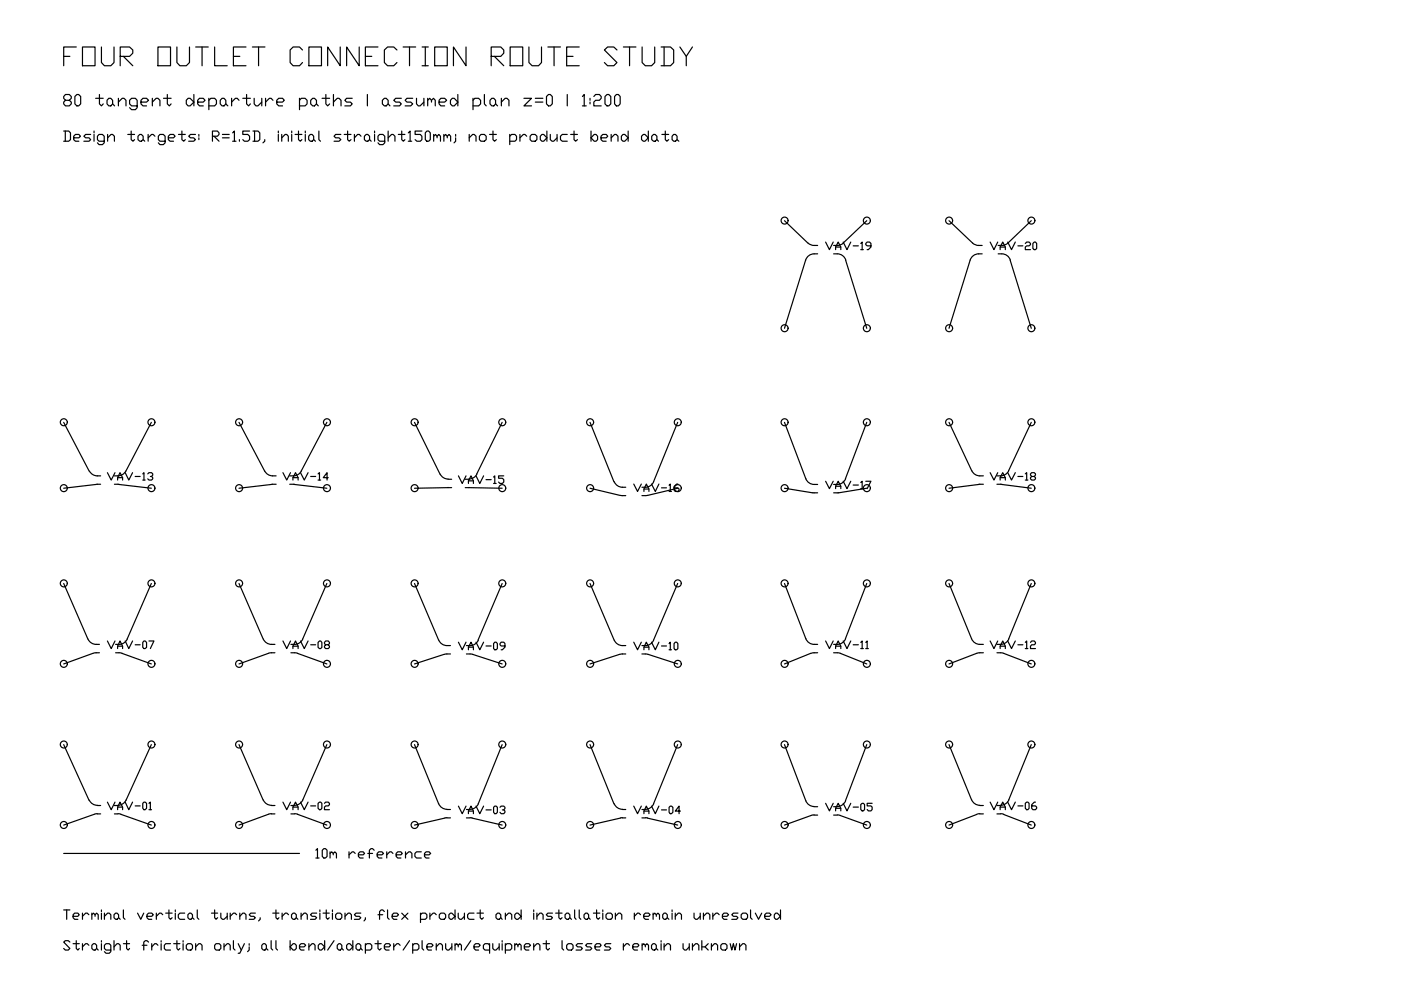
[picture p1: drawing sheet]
<svg xmlns="http://www.w3.org/2000/svg" width="297mm" height="210mm" viewBox="0 0 297 210" stroke-linecap="round" stroke-linejoin="round" font-family="sans-serif">
<!-- layer: OUTLET_PATH -->
<g fill="none" stroke="#000" stroke-width=".25">
<path d="M166.3 46.8l5 4.7M171.3 51.5l.6 .4 .7 .1M172.6 53.8a1.88 1.88 0 0 0-1.8 1.3l-4.5 14.5M179.3 55.1l4.5 14.5M183.8 46.8l-5 4.7M201.2 46.8l5 4.7 .6 .4 .7 .1M207.5 53.8a1.88 1.88 0 0 0-1.8 1.3l-4.5 14.5M214.2 55.1l4.5 14.5M218.7 46.8l-5 4.7M13.5 89.5l5.4 10.4M19 99.9a1.88 1.88 0 0 0 1.6 1M32.1 89.5l-5.4 10.4"/>
<path d="M50.7 89.5l5.4 10.4M56.1 99.9a1.88 1.88 0 0 0 1.7 1M69.3 89.5l-5.5 10.4M87.9 89.5l5.4 11.1M106.5 89.5l-5.5 11.1M125.1 89.5l5.1 12.7M143.7 89.5l-5.1 12.7M166.3 89.5l4.6 12a1.88 1.88 0 0 0 1.7 1.2M183.8 89.5l-4.6 12M201.2 89.5l4.8 10.3M206 99.8a1.88 1.88 0 0 0 1.8 1.1M218.7 89.5l-4.9 10.3"/>
<path d="M20.4 102.7l-6.9 .8M57.6 102.7l-6.9 .8M93.3 100.5a1.88 1.88 0 0 0 1.7 1.1M95 103.4l-7.1 .1M125.1 103.5l6.4 1.5M130.2 102.1a1.88 1.88 0 0 0 1.8 1.2M166.3 103.5l6.3 1M207.5 102.7l-6.3 .8M13.5 123.7l5.1 11.8M18.7 135.5a1.88 1.88 0 0 0 1.7 1.1M19.7 138.5l-6.2 2.3M20.4 138.4l-.7 .1"/>
<path d="M25.9 138.5l6.2 2.3M32.1 123.7l-5.1 11.8M50.7 123.7l5.1 11.8a1.88 1.88 0 0 0 1.8 1.1M56.9 138.5l-6.2 2.3M57.6 138.4l-.7 .1M63.1 138.5l6.2 2.3M69.3 123.7l-5.1 11.8M87.9 123.7l5.1 12a1.88 1.88 0 0 0 1.8 1.2M94.1 138.7l-6.2 2.1M94.8 138.7h-.6M100.2 138.7l6.3 2.1M106.5 123.7l-5.2 12"/>
<path d="M125.1 123.7l5.1 12a1.88 1.88 0 0 0 1.8 1.2M131.4 138.7l-6.3 2.1M137.4 138.7l6.3 2.1M143.7 123.7l-5.1 12M166.3 123.7l4.6 11.7a1.88 1.88 0 0 0 1.7 1.2M172.6 138.4l-.7 .1-5.6 2.3M178.2 138.5l5.6 2.3M183.8 123.7l-4.6 11.7M201.2 123.7l4.8 11.7M206 135.5a1.88 1.88 0 0 0 1.8 1.1M207.1 138.5l-5.9 2.3M207.8 138.4l-.7 .1"/>
<path d="M212.8 138.5l5.9 2.3M218.7 123.7l-4.8 11.7M13.5 157.9l5.4 11.8M32.1 157.9l-5.4 11.8M50.7 157.9l5.1 11.7M69.3 157.9l-5.1 11.7M87.9 157.9l5.1 12.5M106.5 157.9l-5.1 12.5M125.1 157.9l5.1 12.5M143.7 157.9l-5.1 12.5M166.3 157.9l4.6 11.9M183.8 157.9l-4.6 11.9"/>
<path d="M201.2 157.9l4.8 11.7M218.7 157.9l-4.8 11.7M18.9 169.6a1.88 1.88 0 0 0 1.7 1.1M20 172.6l-6.5 2.3M25.6 172.6l6.5 2.3M55.8 169.6a1.88 1.88 0 0 0 1.8 1.1M56.9 172.6l-6.2 2.3M57.6 172.5l-.7 .1M63.1 172.6l6.2 2.3M93 170.4a1.88 1.88 0 0 0 1.8 1.2M94.3 173.5l-6.4 1.4M130.2 170.4a1.88 1.88 0 0 0 1.8 1.2"/>
<path d="M131.5 173.5l-6.4 1.4M170.9 169.8a1.88 1.88 0 0 0 1.7 1.2M172 172.9l-5.7 2M172.6 172.8l-.6 .1M178.1 172.9l5.7 2M206 169.6a1.88 1.88 0 0 0 1.8 1.1M207.1 172.7l-5.9 2.2M207.8 172.5l-.7 .1M212.8 172.7l5.9 2.2"/>
</g>
<!-- layer: TERMINAL -->
<g fill="none" stroke="#000" stroke-width=".25">
<circle cx="166.3" cy="46.8" r=".74"/>
<circle cx="183.8" cy="46.8" r=".74"/>
<circle cx="201.2" cy="46.8" r=".74"/>
<circle cx="218.7" cy="46.8" r=".74"/>
<circle cx="166.3" cy="69.6" r=".74"/>
<circle cx="183.8" cy="69.6" r=".74"/>
<circle cx="201.2" cy="69.6" r=".74"/>
<circle cx="218.7" cy="69.6" r=".74"/>
<circle cx="13.5" cy="89.5" r=".74"/>
<circle cx="32.1" cy="89.5" r=".74"/>
<circle cx="50.7" cy="89.5" r=".74"/>
<circle cx="69.3" cy="89.5" r=".74"/>
<circle cx="87.9" cy="89.5" r=".74"/>
<circle cx="106.5" cy="89.5" r=".74"/>
<circle cx="125.1" cy="89.5" r=".74"/>
<circle cx="143.7" cy="89.5" r=".74"/>
<circle cx="166.3" cy="89.5" r=".74"/>
<circle cx="183.8" cy="89.5" r=".74"/>
<circle cx="201.2" cy="89.5" r=".74"/>
<circle cx="218.7" cy="89.5" r=".74"/>
<circle cx="13.5" cy="103.5" r=".74"/>
<circle cx="50.7" cy="103.5" r=".74"/>
<circle cx="87.9" cy="103.5" r=".74"/>
<circle cx="125.1" cy="103.5" r=".74"/>
<circle cx="166.3" cy="103.5" r=".74"/>
<circle cx="201.2" cy="103.5" r=".74"/>
<circle cx="13.5" cy="123.7" r=".74"/>
<circle cx="32.1" cy="123.7" r=".74"/>
<circle cx="50.7" cy="123.7" r=".74"/>
<circle cx="69.3" cy="123.7" r=".74"/>
<circle cx="87.9" cy="123.7" r=".74"/>
<circle cx="106.5" cy="123.7" r=".74"/>
<circle cx="125.1" cy="123.7" r=".74"/>
<circle cx="143.7" cy="123.7" r=".74"/>
<circle cx="166.3" cy="123.7" r=".74"/>
<circle cx="183.8" cy="123.7" r=".74"/>
<circle cx="201.2" cy="123.7" r=".74"/>
<circle cx="218.7" cy="123.7" r=".74"/>
<circle cx="13.5" cy="140.8" r=".74"/>
<circle cx="13.5" cy="157.9" r=".74"/>
<circle cx="32.1" cy="140.8" r=".74"/>
<circle cx="32.1" cy="157.9" r=".74"/>
<circle cx="50.7" cy="140.8" r=".74"/>
<circle cx="50.7" cy="157.9" r=".74"/>
<circle cx="69.3" cy="140.8" r=".74"/>
<circle cx="69.3" cy="157.9" r=".74"/>
<circle cx="87.9" cy="157.9" r=".74"/>
<circle cx="87.9" cy="140.8" r=".74"/>
<circle cx="106.5" cy="140.8" r=".74"/>
<circle cx="106.5" cy="157.9" r=".74"/>
<circle cx="125.1" cy="140.8" r=".74"/>
<circle cx="125.1" cy="157.9" r=".74"/>
<circle cx="143.7" cy="140.8" r=".74"/>
<circle cx="143.7" cy="157.9" r=".74"/>
<circle cx="166.3" cy="140.8" r=".74"/>
<circle cx="166.3" cy="157.9" r=".74"/>
<circle cx="183.8" cy="140.8" r=".74"/>
<circle cx="183.8" cy="157.9" r=".74"/>
<circle cx="201.2" cy="140.8" r=".74"/>
<circle cx="201.2" cy="157.9" r=".74"/>
<circle cx="218.7" cy="157.9" r=".74"/>
<circle cx="218.7" cy="140.8" r=".74"/>
<circle cx="13.5" cy="174.9" r=".74"/>
<circle cx="32.1" cy="174.9" r=".74"/>
<circle cx="50.7" cy="174.9" r=".74"/>
<circle cx="69.3" cy="174.9" r=".74"/>
<circle cx="87.9" cy="174.9" r=".74"/>
<circle cx="106.5" cy="174.9" r=".74"/>
<circle cx="125.1" cy="174.9" r=".74"/>
<circle cx="143.7" cy="174.9" r=".74"/>
<circle cx="166.3" cy="174.9" r=".74"/>
<circle cx="183.8" cy="174.9" r=".74"/>
<circle cx="201.2" cy="174.9" r=".74"/>
<circle cx="218.7" cy="174.9" r=".74"/>
</g>
<!-- layer: NOTES -->
<g fill="none" stroke="#000" stroke-width=".25">
<path d="M13.5 27.8h1.1l.3 .4v1.4l-.3 .3h-1.1M13.8 27.8v2.1M13.9 21.3l-.4-.5v-.3l.4-.5h.8l.4 .5v.3l-.4 .5h-.8l-.4 .3v.4l.4 .5h.8l.4-.5v-.4l-.4-.3M15.6 29.2h1.1l.4-.3-.4-.4h-.7l-.4 .4v.7l.4 .3h.7M16.3 20h.4l.4 .5v1.5l-.4 .5h-.4l-.4-.5v-1.5zM19.2 28.5h-1l-.4 .4 .4 .3h.7l.3 .4-.3 .3h-1.1M19.9 27.8v.4M19.9 28.5v1.4M20.3 20.8h1.6M21.1 20v2l.4 .5 .4-.5M22.1 29.9h-1.1l-.3-.3v-.7l.3-.4h.7l.4 .4v1.4l-.4 .4h-.7l-.3-.4M22.8 29.2l.7-.7h.4l.4 .4v1"/>
<path d="M22.8 28.5v1.4M23.1 20.8h.4l.4 .5v.7l-.4 .5h-.4l-.4-.5v-.7zM23.9 22l.4 .5M25.1 21.6l.8-.8h.4l.4 .5v1.2M25.1 20.8v1.7M27.1 28.5h1.4M27.8 27.8v1.8l.4 .3 .3-.3M29.1 22.5h-1.2l-.4-.5v-.7l.4-.5h.8l.4 .5v1.5l-.4 .5h-.8l-.4-.5M29.3 28.9l.3-.4h.4l.4 .4v.7l-.4 .3h-.4l-.3-.3zM29.9 21.6h1.2l.4-.3-.4-.5h-.8l-.4 .5v.7l.4 .5h.8M30.4 29.6l.3 .3M31.4 28.5v1.4"/>
<path d="M32.3 21.6l.8-.8h.4l.4 .5v1.2M32.3 20.8v1.7M32.9 28.9l-.4-.4h-.4l-.7 .7M34.7 20.8h1.6M35 29.9h-1.1l-.3-.3v-.7l.3-.4h.7l.4 .4v1.4l-.4 .4h-.7l-.3-.4M35.5 20v2l.4 .5 .4-.5M35.7 29.2h1.1l.3-.3-.3-.4h-.7l-.4 .4v.7l.4 .3h.7M37.8 28.5h1.5M38.6 27.8v1.8l.3 .3 .4-.3M39.9 20.8h.4l.8 .8-.8 .9h-.4l-.4-.5v-.7zM41.1 20v2.5M41.4 28.5h-1l-.4 .4 .4 .3h.7l.3 .4-.3 .3h-1.1"/>
<path d="M41.9 21.6h1.2l.4-.3-.4-.5h-.8l-.4 .5v.7l.4 .5h.8M42.2 28.5v.4M42.2 29.2v.4M44.3 21.3l.4-.5h.8l.4 .5v.7l-.4 .5h-1.2M44.3 20.8v2.5M45 28.9h1.1l.3-.4v-.3l-.3-.4h-1.1v2.1M45.4 28.9l1 1M47.1 20.8h.4l.4 .5v.7l-.4 .5h-.4l-.4-.5v-.7zM47.2 28.5h1.4M47.2 29.2h1.4M47.9 22l.4 .5M49.1 20.8v1.7"/>
<path d="M49.3 28.2l.4-.4v2.1M49.3 29.9h.7M50.7 21.3l-.4-.5h-.4l-.8 .8M50.8 29.6v.3M51.5 20.8h1.6M52.3 20v2l.4 .5 .4-.5M52.9 27.8h-1.4v.7h1l.4 .4v.7l-.4 .3h-.7l-.3-.3M53.6 27.8h1.1l.4 .4v1.4l-.4 .3h-1.1M53.9 20.8v1.2l.4 .5h.4l.8-.9M54 27.8v2.1M55.5 20.8v1.7M56.1 29.6v.3l-.3 .4"/>
<path d="M56.3 20.8v1.7M57.9 21.3l-.4-.5h-.4l-.8 .8M58.7 21.6h1.2l.4-.3-.4-.5h-.8l-.4 .5v.7l.4 .5h.8M59 27.8v.4M59 28.5v1.4M59.7 29.2l.8-.7h.3l.3 .4v1M59.7 28.5v1.4M61.8 27.8v.4M61.8 28.5v1.4M62.6 28.5h1.4M63.3 27.8v1.8l.4 .3 .3-.3M63.5 21.3l.4-.5h.8l.4 .5v.7l-.4 .5h-1.2"/>
<path d="M63.5 20.8v2.5M64.7 27.8v.4M64.7 28.5v1.4M65.8 28.5h.4l.3 .4v.7l-.3 .3h-.4l-.4-.3v-.7zM66.3 20.8h.4l.4 .5v.7l-.4 .5h-.4l-.4-.5v-.7zM66.5 29.6l.4 .3M67.1 22l.4 .5M67.6 27.8v1.8l.3 .3M68.3 20.8h1.6M69.1 20v2l.4 .5 .4-.5M70.7 21.6l.8-.8h.4l.4 .5v1.2M70.7 20v2.5"/>
<path d="M72.3 28.5h-1.1l-.4 .4 .4 .3h.7l.4 .4-.4 .3h-1.1M73 28.5h1.4M73.7 27.8v1.8l.3 .3 .4-.3M74.7 20.8h-1.2l-.4 .5 .4 .3h.8l.4 .4-.4 .5h-1.2M75.1 28.5v1.4M76.5 28.9l-.3-.4h-.4l-.7 .7M77.3 28.9l.3-.4h.4l.4 .4v.7l-.4 .3h-.4l-.3-.3zM77.9 20v2.5M78.4 29.6l.3 .3M79.4 27.8v.4M79.4 28.5v1.4M81.5 20.8h.4l.4 .5v.7l-.4 .5h-.4l-.4-.5v-.7z"/>
<path d="M81.6 29.9h-1.1l-.4-.3v-.7l.4-.4h.7l.4 .4v1.4l-.4 .4h-.7l-.4-.4M82.3 29.2l.7-.7h.4l.3 .4v1M82.3 22l.4 .5M82.3 27.8v2.1M84.5 28.5h1.4M85.1 20.8h-1.2l-.4 .5 .4 .3h.8l.4 .4-.4 .5h-1.2M85.2 27.8v1.8l.3 .3 .4-.3M86.6 28.2l.4-.4v2.1M86.6 29.9h.7M87.5 20.8h-1.2l-.4 .5 .4 .3h.8l.4 .4-.4 .5h-1.2M88.3 20.8v1.2l.4 .5h.4l.8-.9M89.5 27.8h-1.5v.7h1.1l.4 .4v.7l-.4 .3h-.7l-.4-.3"/>
<path d="M89.9 20.8v1.7M90.5 27.8h.4l.3 .4v1.4l-.3 .3h-.4l-.3-.3v-1.4zM90.7 21.3l.4-.5 .4 .5v.3M90.7 20.8v1.7M91.5 21.3l.4-.5 .4 .5v1.2M91.9 28.9l.4-.4 .4 .4v.3M91.9 28.5v1.4M92.7 28.9l.3-.4 .4 .4v1M93.1 21.6h1.2l.4-.3-.4-.5h-.8l-.4 .5v.7l.4 .5h.8M94.1 28.9l.4-.4 .3 .4v.3M94.1 28.5v1.4M94.8 28.9l.4-.4 .3 .4v1"/>
<path d="M95.9 20.8h.4l.8 .8-.8 .9h-.4l-.4-.5v-.7zM96.6 29.2v.7l-.3 .4M96.6 28.5v.4M97.1 20v2.5M99.5 29.2l.7-.7h.3l.4 .4v1M99.5 28.5v1.4M100.3 21.3l.4-.5h.8l.4 .5v.7l-.4 .5h-1.2M100.3 20.8v2.5M102 28.5h.7l.4 .4v.7l-.4 .3h-.7l-.4-.3v-.7zM102.7 20v2l.4 .5M103.8 28.5h1.4M104.3 20.8h.4l.4 .5v.7l-.4 .5h-.4l-.4-.5v-.7z"/>
<path d="M104.5 27.8v1.8l.4 .3 .3-.3M105.1 22l.4 .5M106.3 21.6l.8-.8h.4l.4 .5v1.2M106.3 20.8v1.7M108.1 28.9l.4-.4h.7l.3 .4v.7l-.3 .3h-1.1M108.1 28.5v2.2M110.2 28.5v1.4M111.1 20.8h1.6l-1.6 1.7h1.6M111.7 28.9l-.4-.4h-.3l-.8 .7M112.7 28.5h.8l.3 .4v.7l-.3 .3h-.8l-.3-.3v-.7zM113.5 20.8h1.6M113.5 21.6h1.6"/>
<path d="M114.9 28.5h.4l.7 .7-.7 .7h-.4l-.3-.3v-.7zM115.9 20.5l.4-.5h.4l.4 .5v1.5l-.4 .5h-.4l-.4-.5zM116 27.8v2.1M116.7 28.5v1.1l.4 .3h.3l.7-.7M118.1 28.5v1.4M120.3 28.5h-1.1l-.4 .4v.7l.4 .3h1.1M120.3 20v2.5M121 28.5h1.4M121.7 27.8v1.8l.3 .3 .4-.3M123.5 20.5l.4-.5v2.5M123.5 22.5h.8M125.1 20.8v.5"/>
<path d="M125.1 21.6v.4M125.3 27.8v2.1M125.9 20.5l.4-.5h.8l.4 .5v.3l-.4 .5h-.8l-.4 .3v.9h1.6M126 28.5h.4l.3 .4v.7l-.3 .3h-.4l-.7-.7zM127.4 29.2h1.1l.4-.3-.4-.4h-.7l-.4 .4v.7l.4 .3h.7M128.7 20h.4l.4 .5v1.5l-.4 .5h-.4l-.4-.5v-1.5zM129.6 29.2l.7-.7h.3l.4 .4v1M129.6 28.5v1.4M130.7 20h.4l.4 .5v1.5l-.4 .5h-.4l-.4-.5v-1.5zM132.1 28.5h.4l.7 .7-.7 .7h-.4l-.4-.3v-.7zM133.2 27.8v2.1M136 28.9l.4-.4h.3l.8 .7-.8 .7h-.3l-.4-.3z"/>
<path d="M137.5 27.8v2.1M138.2 28.9l.4-.4h.3l.4 .4v.7l-.4 .3h-.3l-.4-.3zM139.3 29.6l.3 .3M140.3 28.5h1.5M141.1 27.8v1.8l.3 .3 .4-.3M142.8 28.5h.4l.4 .4v.7l-.4 .3h-.4l-.3-.3v-.7zM143.6 29.6l.3 .3M13.5 192.9h1.3M13.5 180.9h50M14.1 192.9v2M14.8 199.7l-.3-.3h-.7l-.3 .3 1.3 1.4-.3 .3h-.7l-.3-.3M15.5 194.3h1l.3-.4-.3-.3h-.7l-.3 .3v.7l.3 .3h.7"/>
<path d="M16.2 199.4v1.7l.3 .3 .3-.3M17.5 193.6v1.3M18.8 193.9l-.3-.3h-.3l-.7 .7M19.5 193.9l.3-.3 .4 .3v.4M19.5 193.6v1.3M20.2 193.9l.3-.3 .3 .3v1M21.5 192.9v.4M21.5 193.6v1.3M21.5 199.4v.3M22.1 194.3l.7-.7h.4l.3 .3v1M22.1 193.6v1.3M24.2 199.4v2"/>
<path d="M24.5 193.6h.3l.3 .3v.7l-.3 .3h-.3l-.3-.3v-.7zM25.1 194.6l.4 .3M26.2 192.9v1.7l.3 .3M26.8 199.4v1.7l.4 .3 .3-.3M29.2 193.6l.6 1.3 .7-1.3M31.2 194.3h1l.3-.4-.3-.3h-.7l-.3 .3v.7l.3 .3h.7M31.5 199.7l-.3-.3h-.4l-.3 .3v1.7M33.1 193.6v1.3M34.2 199.4v.3M34.5 193.9l-.3-.3h-.4l-.7 .7M35.1 193.6h1.4M35.8 192.9v1.7l.4 .3 .3-.3"/>
<path d="M37.2 192.9v.4M37.2 193.6v1.3M37.5 199.4v1.7l.3 .3 .3-.3M38.8 199.4v.3M39.2 193.6h-1.1l-.3 .3v.7l.3 .3h1.1M40.2 193.6h.3l.3 .3v.7l-.3 .3h-.3l-.4-.3v-.7zM40.8 194.6l.3 .3M41.8 192.9v1.7l.4 .3M44.8 193.6h1.3M45.5 192.9v1.7l.3 .3 .3-.3M46.8 193.6v1l.4 .3h.3l.7-.6M48.2 193.6v1.3"/>
<path d="M48.8 193.6v1.3M49.5 199.4v1.7l.3 .3M50.2 193.9l-.4-.3h-.3l-.7 .7M50.8 194.3l.7-.7h.3l.4 .3v1M50.8 193.6v1.3M54.1 193.6h-.9l-.4 .3 .4 .4h.6l.3 .3-.3 .3h-1M55.2 194.6v.3l-.4 .4M57.5 199.4v1.7l.3 .3M57.8 193.6h1.3M58.5 192.9v1.7l.3 .3 .3-.3M58.5 199.4v1.7l.3 .3M59.8 193.6v1.3"/>
<path d="M61.2 193.9l-.4-.3h-.3l-.7 .7M61.5 199.4v2M62.1 193.6h.4l.3 .3v.7l-.3 .3h-.4l-.3-.3v-.7zM62.8 194.6l.4 .3M63.8 194.3l.7-.7h.3l.4 .3v1M63.8 193.6v1.3M67.1 193.6h-.9l-.4 .3 .4 .4h.6l.3 .3-.3 .3h-1M67.8 192.9v.4M67.8 193.6v1.3M68.5 193.6h1.3M68.8 199.4v2M69.2 192.9v1.7l.3 .3 .3-.3"/>
<path d="M70.5 192.9v.4M70.5 193.6v1.3M70.8 199.4l-1.3 2M71.2 193.9l.3-.3h.6l.4 .3v.7l-.4 .3h-.6l-.3-.3zM73.2 194.3l.6-.7h.4l.3 .3v1M73.2 193.6v1.3M74.8 199.4v2M76.5 193.6h-1l-.4 .3 .4 .4h.7l.3 .3-.3 .3h-1.1M77.5 194.6v.3l-.3 .4M80.1 199.4v1.7l.4 .3 .3-.3M80.1 193.9h1.1M81.5 193.3l-.3-.4h-.4l-.3 .4v1.6"/>
<path d="M82.2 192.9v1.7l.3 .3M83.1 194.3h1.1l.3-.4-.3-.3h-.7l-.4 .3v.7l.4 .3h.7M85.2 193.6l1.3 1.3M86.5 193.6l-1.3 1.3M86.8 199.4l-1.3 2M89.2 193.9l.3-.3h.7l.3 .3v.7l-.3 .3h-1M89.2 193.6v2M89.5 199.4v1.7l.3 .3M91.1 193.6v1.3M92.5 193.9l-.3-.3h-.4l-.7 .7M93.1 193.9l.4-.3h.6l.4 .3v.7l-.4 .3h-.6l-.4-.3zM95.5 193.6h.3l.7 .7-.7 .6h-.3l-.3-.3v-.7z"/>
<path d="M96.5 192.9v2M97.2 193.6v1l.3 .3h.3l.7-.6M98.5 193.6v1.3M99.8 199.4l-1.3 2M100.5 193.6h-1l-.4 .3v.7l.4 .3h1M101.1 193.6h1.4M101.8 192.9v1.7l.4 .3 .3-.3M105.2 193.9l.3-.3h.3l.4 .3v.7l-.4 .3h-.3l-.3-.3zM106.2 194.6l.3 .3M106.5 199.4v.3M107.1 194.3l.7-.7h.4l.3 .3v1M107.1 193.6v1.3"/>
<path d="M109.5 193.6h.3l.7 .7-.7 .6h-.3l-.4-.3v-.7zM110.5 192.9v2M113.2 192.9v.4M113.2 193.6v1.3M113.8 194.3l.7-.7h.3l.3 .3v1M113.8 193.6v1.3M115.8 199.4v1.7l.4 .3 .3-.3M117.1 193.6h-.9l-.4 .3 .4 .4h.6l.3 .3-.3 .3h-1M117.8 193.6h1.4M118.5 192.9v1.7l.3 .3 .4-.3M119.2 199.4v1.7l.3 .3M119.8 193.9l.3-.3h.4l.3 .3v.7l-.3 .3h-.4l-.3-.3z"/>
<path d="M120.8 194.6l.4 .3M121.8 192.9v1.7l.3 .3M122.8 192.9v1.7l.3 .3M124.2 193.6h.3l.3 .3v.7l-.3 .3h-.3l-.4-.3v-.7zM124.8 194.6l.3 .3M125.8 193.6h1.4M126.5 192.9v1.7l.3 .3 .4-.3M127.8 192.9v.4M127.8 193.6v1.3M128.8 193.6h.7l.3 .3v.7l-.3 .3h-.7l-.3-.3v-.7zM130.5 194.3l.6-.7h.4l.3 .3v1M130.5 193.6v1.3"/>
<path d="M134.5 193.6v1.3M135.8 193.9l-.3-.3h-.3l-.7 .7M136.5 194.3h1l.3-.4-.3-.3h-.7l-.3 .3v.7l.3 .3h.7M138.5 193.9l.3-.3 .3 .3v.4M138.5 193.6v1.3M139.1 193.9l.4-.3 .3 .3v1M140.2 199.4v.3M140.8 193.6h.3l.4 .3v.7l-.4 .3h-.3l-.3-.3v-.7zM141.5 194.6l.3 .3M142.5 192.9v.4M142.5 193.6v1.3M143.2 194.3l.6-.7h.3l.4 .3v1"/>
<path d="M143.2 193.6v1.3M147.2 193.6v1l.3 .3h.3l.7-.6M148.5 193.6v1.3M148.8 199.4v2M149.1 194.3l.7-.7h.4l.3 .3v1M149.1 193.6v1.3M151.1 193.6v1.3M152.5 193.9l-.4-.3h-.3l-.7 .7M153.2 194.3h.9l.4-.4-.4-.3h-.6l-.3 .3v.7l.3 .3h.6M156.5 193.6h-1l-.3 .3 .3 .4h.7l.3 .3-.3 .3h-1M157.1 193.9l.4-.3h.7l.3 .3v.7l-.3 .3h-.7l-.4-.3zM159.1 192.9v1.7l.4 .3"/>
<path d="M160.1 193.6l.7 1.3 .7-1.3M162.1 194.3h1.1l.3-.4-.3-.3h-.7l-.4 .3v.7l.4 .3h.7M164.5 193.6h.3l.7 .7-.7 .6h-.3l-.3-.3v-.7zM165.5 192.9v2M15.5 200.1h1.3M17.5 200.1v1.3M18.8 200.4l-.3-.3h-.3l-.7 .7M19.5 200.4l.3-.3h.4l.3 .3v.7l-.3 .3h-.4l-.3-.3zM20.5 201.1l.3 .3M21.5 200.1v1.3M23.5 201.4h-1l-.4-.3v-.7l.4-.3h.7l.3 .3v1.4l-.3 .3h-.7l-.4-.3M24.2 200.8l.6-.7h.3l.4 .3v1"/>
<path d="M26.2 200.1h1.3M30.1 200.4h1.1M32.2 200.1v1.3M33.5 200.4l-.4-.3h-.3l-.6 .7M34.2 200.1v1.3M36.2 200.1h-1.1l-.3 .3v.7l.3 .3h1.1M36.8 200.1h1.3M38.8 200.1v1.3M39.5 200.4l.3-.3h.7l.3 .3v.7l-.3 .3h-.7l-.3-.3zM41.5 200.8l.7-.7h.3l.3 .3v1M41.5 200.1v1.3M45.8 200.1h.7l.3 .3v.7l-.3 .3h-.7l-.3-.3v-.7z"/>
<path d="M47.5 200.8l.7-.7h.3l.3 .3v1M47.5 200.1v1.3M50.5 200.1l.6 1.3M51.8 200.1l-1 2h-.3M52.8 200.8v.6l-.3 .4M52.8 200.1v.3M55.5 200.4l.3-.3h.4l.3 .3v.7l-.3 .3h-.4l-.3-.3zM56.5 201.1l.3 .3M62.1 200.1h.4l.3 .3v.7l-.3 .3h-.4l-.6-.6zM63.5 200.8h1l.3-.4-.3-.3h-.7l-.3 .3v.7l.3 .3h.7M65.5 200.8l.7-.7h.3l.3 .3v1M65.5 200.1v1.3"/>
<path d="M67.5 200.4l.3-.3h.4l.6 .7-.6 .6h-.4l-.3-.3zM71.5 200.4l.3-.3h.3l.4 .3v.7l-.4 .3h-.3l-.3-.3zM72.5 201.1l.3 .3M73.5 200.4l.3-.3h.4l.6 .7-.6 .6h-.4l-.3-.3zM75.5 200.4l.3-.3h.4l.3 .3v.7l-.3 .3h-.4l-.3-.3zM76.5 201.1l.3 .3M77.5 200.4l.3-.3h.7l.3 .3v.7l-.3 .3h-1M77.5 200.1v2M79.5 200.1h1.3M81.5 200.8h1l.3-.4-.3-.3h-.7l-.3 .3v.7l.3 .3h.7M83.5 200.1v1.3M84.8 200.4l-.3-.3h-.3l-.7 .7"/>
<path d="M87.5 200.4l.3-.3h.7l.3 .3v.7l-.3 .3h-1M87.5 200.1v2M90.5 200.8h1l.3-.4-.3-.3h-.7l-.3 .3v.7l.3 .3h.7M92.5 200.8l.6-.7h.4l.3 .3v1M92.5 200.1v1.3M94.5 200.1v1l.3 .3h.4l.6-.6M95.8 200.1v1.3M96.5 200.4l.3-.3 .4 .3v.4M96.5 200.1v1.3M97.2 200.4l.3-.3 .3 .3v1M100.5 200.8h1l.3-.4-.3-.3h-.7l-.3 .3v.7l.3 .3h.7M103.8 200.4l-.3-.3h-.7l-.3 .3v.7l.3 .3h1"/>
<path d="M103.8 200.1v2M104.5 200.1v1l.3 .3h.4l.6-.6M105.8 200.1v1.3M106.5 200.1v1.3M107.1 200.4l.4-.3h.7l.3 .3v.7l-.3 .3h-1.1M107.1 200.1v2M109.1 200.4l.4-.3 .3 .3v.4M109.1 200.1v1.3M109.8 200.4l.4-.3 .3 .3v1M111.2 200.8h.9l.4-.4-.4-.3h-.6l-.3 .3v.7l.3 .3h.6M113.2 200.8l.6-.7h.4l.3 .3v1M113.2 200.1v1.3"/>
<path d="M115.1 200.1h1.4M120.1 200.4l.4-.3h.7l.3 .3v.7l-.3 .3h-.7l-.4-.3zM123.5 200.1h-1l-.4 .3 .4 .4h.6l.4 .3-.4 .3h-1M125.5 200.1h-1l-.3 .3 .3 .4h.6l.4 .3-.4 .3h-.9M126.2 200.8h1l.3-.4-.3-.3h-.7l-.3 .3v.7l.3 .3h.7M129.5 200.1h-1l-.4 .3 .4 .4h.7l.3 .3-.3 .3h-1.1M132.2 200.1v1.3M133.5 200.4l-.4-.3h-.3l-.6 .7M134.2 200.8h1l.3-.4-.3-.3h-.7l-.3 .3v.7l.3 .3h.7M136.1 200.4l.4-.3 .3 .3v.4M136.1 200.1v1.3M136.8 200.4l.4-.3 .3 .3v1"/>
<path d="M138.1 200.4l.4-.3h.3l.3 .3v.7l-.3 .3h-.3l-.4-.3zM139.1 201.1l.4 .3M140.2 200.1v1.3M140.8 200.8l.7-.7h.3l.4 .3v1M140.8 200.1v1.3M144.8 200.1v1l.4 .3h.3l.6-.6M146.1 200.1v1.3M146.8 200.8l.7-.7h.3l.4 .3v1M146.8 200.1v1.3M149.5 200.8l.7 .6M150.2 200.1l-.7 .7h-.7M150.8 200.8l.7-.7h.3l.3 .3v1"/>
<path d="M150.8 200.1v1.3M152.8 200.4l.4-.3h.6l.3 .3v.7l-.3 .3h-.6l-.4-.3zM154.8 200.1l.4 1.3 .3-1.3 .3 1.3 .4-1.3M156.8 200.8l.7-.7h.3l.4 .3v1M156.8 200.1v1.3"/>
</g>
<text font-size="7.5" x="12.3" y="15.2">FOUR OUTLET CONNECTION ROUTE STUDY</text>
<g font-size="4.9">
<text x="173.9" y="54.3">VAV-19</text>
<text x="208.8" y="54.3">VAV-20</text>
<text x="96" y="103.7">VAV-15</text>
<text x="133" y="105.5">VAV-16</text>
<text x="96" y="139">VAV-09</text>
<text x="133" y="139">VAV-10</text>
<text x="96" y="173.9">VAV-03</text>
<text x="133" y="173.9">VAV-04</text>
<text x="173.9" y="173.2">VAV-05</text>
<text x="65.6" y="183.1">10m reference</text>
</g>
<g font-size="4.4">
<text x="21.5" y="103">VAV-13</text>
<text x="58.9" y="103">VAV-14</text>
<text x="173.9" y="104.8">VAV-17</text>
<text x="208.8" y="103">VAV-18</text>
<text x="21.5" y="138.6">VAV-07</text>
<text x="58.9" y="138.6">VAV-08</text>
<text x="173.9" y="138.6">VAV-11</text>
<text x="208.8" y="138.6">VAV-12</text>
<text x="21.5" y="172.9">VAV-01</text>
<text x="58.9" y="172.9">VAV-02</text>
<text x="208.8" y="172.9">VAV-06</text>
</g>
</svg>
